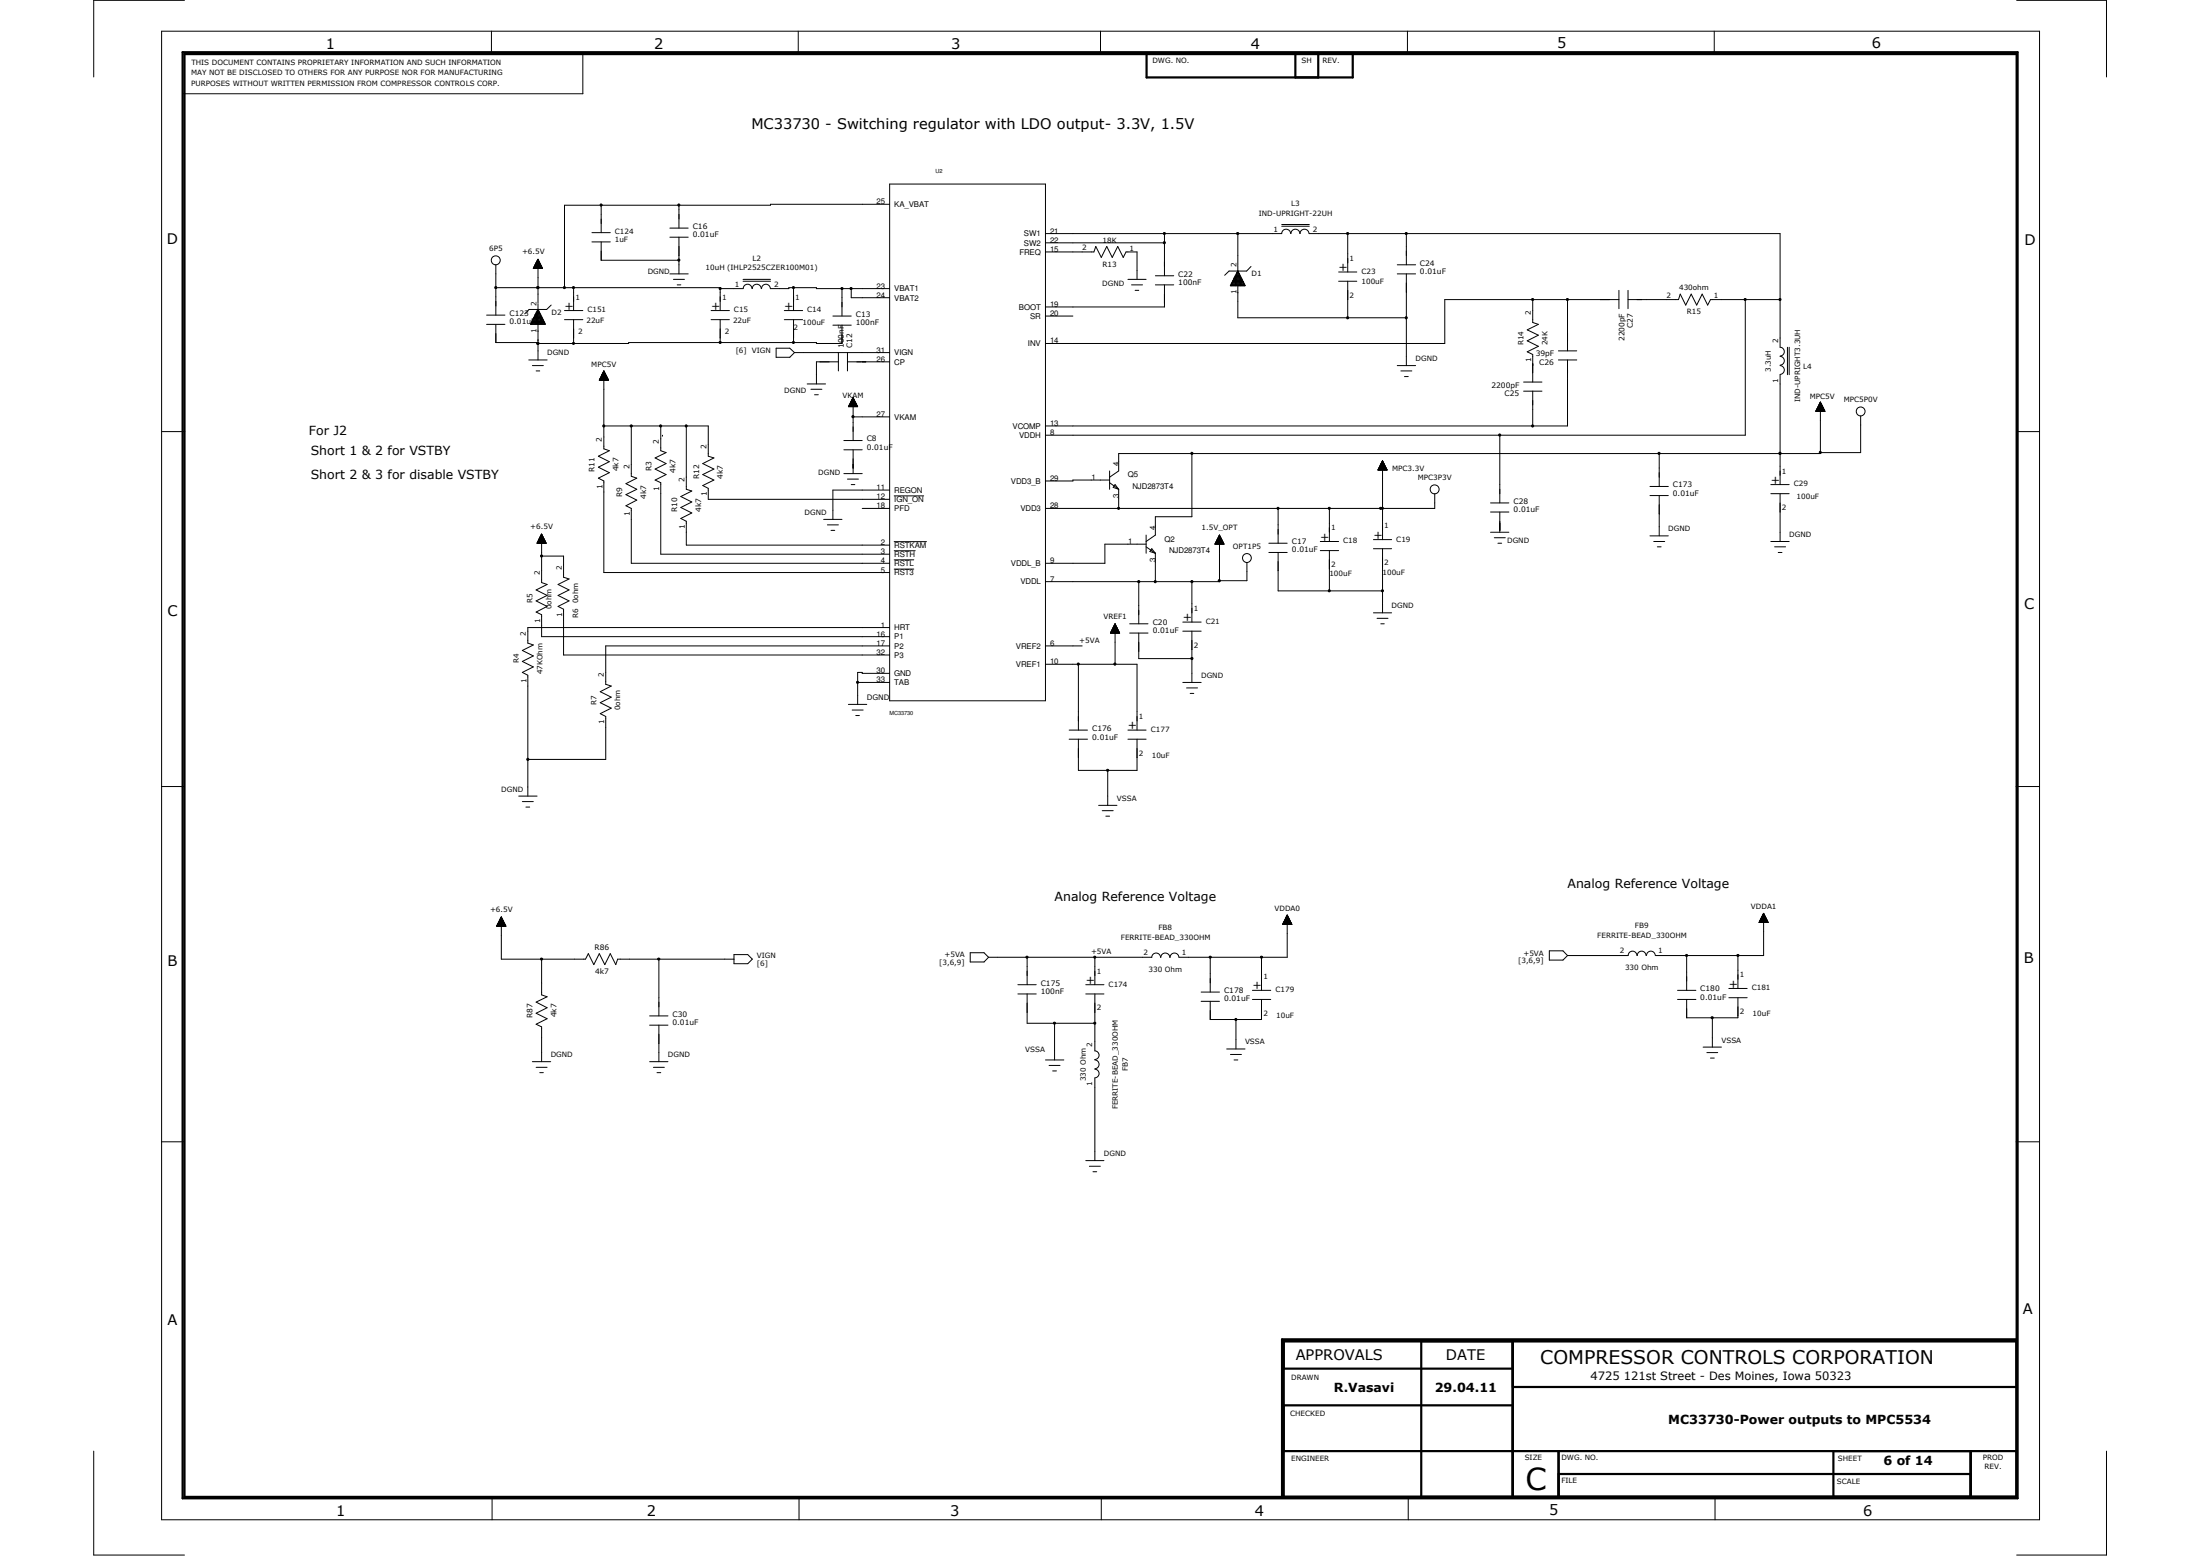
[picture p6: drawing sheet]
<svg xmlns="http://www.w3.org/2000/svg" width="594mm" height="420mm" viewBox="0 0 594 420" stroke-linecap="round" stroke-linejoin="round" font-family="sans-serif">
<g fill="none" stroke="#000" stroke-width=".27">
<path d="M43.6 8.4h507.1v402h-507.1zM49.8 .1h-24.5v20.7M132.7 8.4v6.2M164.4 14.6h-7v10.7h-108M215.6 8.4v6.2M297.2 8.4v6.2M380.1 8.4v6.2M462.9 8.4v6.2M544.6 .1h24.2v20.7M162.3 55.4v7.4M183.3 55.4v6.2M240.2 49.7h42.1v139.5h-42.1z"/>
<path d="M240.2 55.2h-32.1v.2h-55.7v22.3M133.9 77.7h60.6v6.2M133.9 71.5v13.6M144.1 72.5h2.3M144.1 72.3h2.3M144.2 72.5v-.3h2.1v.3M144.2 72.1h2.1M144.3 72h2v.5M144.3 71.9v.6M144.3 71.9h1.9M144.4 71.8h1.8v.7M144.4 72.5v-.9h1.6v.9"/>
<path d="M144.4 71.7h1.7M144.5 71.5h1.5M144.6 71.4h1.4v1.1M144.6 71.3v1.2M144.6 71.3h1.3M144.6 71.2h1.2v1.3M144.8 71h.9v1.5M144.9 70.8h.8v1.7M144.9 72.5v-1.9h.6v1.9M145.1 70.3v2.2M145.1 70.4h.4v2.1M145.1 70.3h.3"/>
<path d="M145.2 70.1v2.4M145.2 70.2h.2v2.3M145.2 70.1h.1M145.3 70h.1M145.3 77.7h.1M145.3 70v11.9M145.3 70l1.2 2.5h-2.5zM145.6 70.7h-.7v1.8M145.7 70.9h-.9v1.6M145.8 71.1h-1.1l-.1 1.4M154.9 77.7v6.2M159.8 62.8h5"/>
<path d="M159.8 65.3h5M162.3 65.3v5h21M180.9 61.6h4.9M180.9 64.1h4.9M180.9 74h4.9M181.9 75.4h2.9M182.9 76.9h.9M183.3 64.1v9.9M194.5 77.9h6.2M200.7 75.9h7.4M200.7 75.4h7.4M200.7 77.9a1.19 1.19 0 0 1 1.2-1.1 1.19 1.19 0 0 1 1.2 1.1"/>
<path d="M203.2 77.9a1.21 1.21 0 0 1 1.2-1.1 1.21 1.21 0 0 1 1.2 1.1M205.6 77.9a1.19 1.19 0 0 1 1.2-1.1 1.19 1.19 0 0 1 1.2 1.1M208.1 77.9h4.9v-.2h7.5v.2h19.7M214.3 77.7v6.2M227.4 77.9v7.4M229.9 77.9v2.5h10.3M282.3 63.1h63.8a1.21 1.21 0 0 1 1.2-1.2 1.21 1.21 0 0 1 1.2 1.2M282.3 68h13.1l.5-1.5 1.5 3 1.5-3 1.4 3 1.5-3 1.5 3 .8-1.5h2.9v7.4M282.3 65.6h32.1M304.6 75.4h4.9M305.6 76.9h2.9M306.5 78.4h1"/>
<path d="M312 74.5h4.9M312 76.9h4.9M314.4 76.9v6h-32.1M314.4 63.1v11.4M334.3 63.1v8.4M334.3 71.7v1.5M334.3 77.1v8.7h45.5M337.8 72l-1.2 1.2h-4.7l-1.2 1.1M346.1 61.1h7.5M346.1 60.6h7.5M348.6 63.1a1.21 1.21 0 0 1 1.2-1.2 1.21 1.21 0 0 1 1.2 1.2 1.23 1.23 0 0 1 1.2-1.2 1.23 1.23 0 0 1 1.3 1.2M353.6 63.1h127.1v30.7a1.19 1.19 0 0 1 1.1 1.2 1.19 1.19 0 0 1-1.1 1.1"/>
<path d="M361.5 75.9h4.9M361.5 73.4h4.9M363.9 63.1v10.3M363.9 75.9v9.9M377.3 71.5h5M377.3 74h5M379.8 63.1v8.4M379.8 74v24.7M437.2 78.4v5M439.6 78.4v5M131.4 85.1h4.9M131.4 87.6h4.9"/>
<path d="M133.9 87.6v4.9h11.4M142.8 97.2h4.9M143.8 98.7h2.9M145.3 91.8h.1M145.3 92.8h.1M145.3 82.1v1.5M145.3 87.5v9.7M148.8 82.4l-1.2 1.2h-4.7l-1.2 1.2M152.4 83.9h5M152.4 86.3h5M154.9 86.3v6.5M192 83.9h5"/>
<path d="M192 86.3h5M194.5 86.3v6.2M209.6 94h3.7l1.2 1.2-1.2 1.3h-3.7zM211.8 83.9h4.9M211.8 86.3h4.9M214.3 86.3v6.2M214.5 95.2h25.7M224.9 85.3h5M224.9 87.8h5M226.4 97.7h-5.9v6M226.4 95.2v5M227.4 87.8v5h-6.9v-.3h-50.8v.3h-24.4"/>
<path d="M228.8 97.7h11.4M228.8 95.2v5M282.3 85.3h7.4M377.3 98.7h5M413.9 80.9v6.2l1.5 .5-3 1.5 3 1.4-3 1.5 3 1.5-3 1.5 1.5 .7v7.5M420.8 97.2h5M420.8 94.7h5M423.3 97.2v17.8h-141M423.3 80.9v13.8M437.2 80.9h-47.1v11.9h-107.8M439.6 80.9h13.7l.4-1.5 1.5 3 1.5-3 1.5 3 1.4-3 1.5 3 .8-1.5h18.8M471.3 80.9v36.6h-189"/>
<path d="M480.7 98.7a1.19 1.19 0 0 1 1.1 1.2 1.19 1.19 0 0 1-1.1 1.2M480.7 96.2a1.19 1.19 0 0 1 1.1 1.2 1.19 1.19 0 0 1-1.1 1.2M482.7 93.8v7.4M483.1 93.8v7.4M43.7 116.5h6.2M144.8 100.2h.9M161.9 102.7h2.3M161.9 102.4h2.3M162 102.7v-.3h2.2v.3M162 102.3h2.1M162.1 102.7v-.5h2v.5M162.1 102.1h1.9"/>
<path d="M162.2 101.9h1.8v.8M162.2 101.9v.8M162.2 101.9h1.7M162.3 102.7v-.9h1.6v.9M162.3 101.7h1.5M162.4 102.7v-1.2l1.3 .1v1.1M162.4 101.5h1.3M162.5 101.4h1.2v1.3M162.6 101.2h1v1.5M162.6 101v1.7M162.6 101h.9M162.7 101h.7v1.7"/>
<path d="M162.8 100.8h.6v1.9M162.8 100.7v2M162.8 100.7h.5M162.8 100.6h.5v2.1M162.8 100.5v2.2M162.9 100.5h.3M163 100.4h.2v2.3M163 100.3v2.4M163 100.3h.1M163.1 100.2h.1M163.1 100.2v21l1.4 .5-2.9 1.5 2.9 1.5-2.9 1.5 2.9 1.4-2.9 1.5 1.5 .8v24.7h77.1M163.1 115h28.2v8.2l1.5 .5-3 1.5 3 1.5-3 1.4 3 1.5-3 1.5 1.5 .8v2.9h48.9"/>
<path d="M163.1 100.2l1.2 2.5h-2.5zM163.4 100.9h-.7v1.8M163.6 101.3h-1.1v1.4M170.5 115v13.6l1.5 .5-3 1.5 3 1.5-3 1.5 3 1.4-3 1.6 1.5 .7v14.8h69.7M178.4 115v6.7l1.5 .5-3 1.5 3 1.5-3 1.5 3 1.4-3 1.5 1.5 .7v19.3h61.8M178.9 117.5h.1M185.3 115v17.1l1.5 .5-3 1.5 3 1.5-3 1.4 3 1.5-3 1.5 1.5 .8v6.4h54.9M218 103.7h4.9M219 105.1h2.9M220 106.6h1M227.9 119h4.9M229.1 109.8h2.5"/>
<path d="M229.1 109.7v.1M229.2 109.7h2.3M229.3 109.6h2.1M229.3 109.5v.3M229.3 109.5h2.1v.3M229.4 109.4h1.9v.4M229.4 109.3v.5M229.4 109.3h1.9M229.5 109.2h1.8v.6M229.5 109.1v.7M229.5 109.1h1.7M229.6 109h1.5"/>
<path d="M229.7 108.8h1.3M229.7 108.7v1.1M229.7 108.7h1.3M229.7 108.6h1.2v1.2M229.7 108.5v1.3M229.8 108.5h1.1M229.9 108.4h.9M229.9 108.2v1.6M229.9 108.3h.9M229.9 108.2h.9M229.9 108v1.8M230 108.1h.7"/>
<path d="M230 108h.7M230 107.9v1.9M230.1 107.9h.5M230.2 107.8h.3M230.2 107.7v2.1M230.2 107.7h.3M230.2 107.6h.3M230.2 107.5v2.3M230.3 107.5h.1M230.4 107.4h.1M230.4 112.6h9.8M230.4 107.4v11.6"/>
<path d="M230.4 107.4l-1.3 2.4M230.4 107.4l1.2 2.4h-2.5M230.5 107.5v2.3M230.5 107.7v2.1M230.7 107.9v1.9M230.8 108.2v1.6M230.8 108.4v1.4M231 108.8v1M231.1 108.9h-1.5v.9M231.1 108.9v.9M231.6 109.7v.1M378.3 100.2h2.9"/>
<path d="M379.3 101.7h1M405 117.5v18.3M411.4 105.6h5M411.4 103.2h5M413.9 105.6v9.4M480.7 101.2v29.7M490.4 111l2.4 .1M490.4 110.9v.2M490.4 110.9h2.3M490.5 110.8h2.2v.3M490.5 110.7v.4M490.5 110.7h2.1"/>
<path d="M490.6 110.6h1.9v.5M490.6 110.5v.6M490.6 110.4h1.9M490.7 110.4h1.8v.7M490.7 110.3v.8M490.7 110.3h1.7M490.8 111.1v-.9h1.6v.9M490.8 110.1h1.5M490.9 111.1v-1.1h1.4v1.1M490.9 109.9h1.3M491 109.8h1.2v1.3M491.1 109.6h1v1.5"/>
<path d="M491.2 109.4h.8v1.7M491.3 109.2h.6v1.9M491.3 109.1v2M491.4 109.1h.4M491.4 109h.4v2.1M491.4 108.9v2.2M491.4 108.9h.3M491.5 108.8h.2v2.3M491.5 108.7v2.4M491.5 108.7h.1M491.6 108.6h.1M491.6 108.6v13.9h-189.5v4.7l-2.5 1.7"/>
<path d="M491.6 108.6l1.2 2.5h-2.5zM491.9 109.3h-.7v1.8M492 109.5h-.9v1.6M492.1 109.7h-1.1v1.4M502.4 112.3v9.9h-10.8M544.5 116.5h6.2M227.9 121.5h4.9M227.9 127.9h4.9M228.8 129.4h3M229.9 130.9h.9M230.4 121.5v6.4M232.8 137.3h7.4"/>
<path d="M240.2 132.3h-15.3v8M241.5 133.9h7.9M299.6 129.6h-9.9v.3h-7.4M299.6 130.3l2.5 1.8M299.6 127.2v4.9M301.1 130.9l1 1.2-1.5-.5zM302.1 132.1v5.2M321.9 122.5v17h-9.9v5l-2.5 1.7M345.1 137.3v9.4M359 137.3v8.9M372.1 126.8l2.4 .1M372.2 126.6h2.2v.3"/>
<path d="M372.4 126.9v-.5h1.9v.5M372.4 126.3h1.9M372.4 126.9v-.7h1.8v.7M372.5 126.1h1.7M372.5 126h1.6v.9M372.5 125.9v1M372.6 125.9h1.5M372.7 125.8h1.3v1.1M372.7 125.8v1.1M372.7 125.7h1.3M372.7 125.6h1.2v1.3M372.7 125.5v1.4"/>
<path d="M372.8 125.5h1.1M372.9 125.4h.9v1.5M372.9 125.2h.9v1.7M372.9 125.1v1.8M373 125.1h.7M373 125h.6v1.9M373.1 124.8h.4v2.1M373.1 124.7v2.2M373.2 124.7h.3M373.2 124.6h.2v2.3M373.3 124.4h.1M373.3 124.4v21.3"/>
<path d="M373.3 124.4l-1.2 2.5h2.5M373.3 124.4l1.3 2.5M373.4 124.5l-.2 2.4M373.6 124.9h-.5l-.1 2M373.8 125.3h-.9v1.6M374.4 126.5h-2.1l-.1 .4M374.5 126.7h-2.3l-.1 .2M387.4 133.3v4h-105.1M402.5 135.8h5M402.5 138.3h5M405 138.3v5.4M445.5 131.4h5"/>
<path d="M445.5 133.8h5M448 122.5v8.9M448 133.8v10.9M478.2 130.9h4.9M478.2 133.3h4.9M480.7 122.5h.1M480.7 133.3v12.9M145.1 146.6l2.3 .1M145.1 146.5v.2M145.1 146.5h2.3M145.2 146.7v-.3h2.1v.3M145.2 146.3h2.1"/>
<path d="M145.3 146.1v.6M145.3 146.2h1.9v.5M145.3 146.1h1.9M145.4 146h1.7v.7M145.4 146v.7M145.4 145.9h1.7M145.5 145.8h1.6v.9M145.5 145.8v.9M145.5 145.7h1.5M145.5 145.6h1.4v1.1M145.5 145.5v1.2M145.6 145.5h1.3"/>
<path d="M145.7 145.4h1.1v1.3M145.7 145.2h1v1.5M145.7 145.1v1.6M145.8 145.1h.9M145.8 145h.8v1.7M145.8 144.9v1.8M145.9 144.9h.7M146 144.8h.6v1.9M146 144.7v2M146 144.7h.5M146 144.6h.4v2.1M146 144.5v2.2"/>
<path d="M146.1 144.5h.3l-.1 2.2M146.2 144.3v2.4M146.2 144.3h.1M146.3 144.2h.1M146.3 150.2h.1M146.3 144.2v13.1l1.4 .5-2.9 1.5 2.9 1.5-2.9 1.5 2.9 1.4-2.9 1.6 1.5 .7v5.9h93.9M146.3 150.2h5.9v5.7l1.5 .4-3 1.5 3 1.5-3 1.5 3 1.5-3 1.4 1.5 .8v12.4h88M146.3 144.2l1.2 2.5h-2.5zM146.8 145.3h-1.1v1.4M222.4 140.3h5M223.4 141.7h3M224.4 143.2h1"/>
<path d="M241.5 146.3h8.7M241.5 148.7h5.6M241.5 151.2h5.3M241.5 153.7h5.3M307.5 157.1v11.3M309.5 146.9h-11.1v5.2h-16.1M309.5 147.7l2.5 1.7M309.5 144.5v4.9M311 148.2l1 1.2-1.5-.5zM312 149.4v7.7M321.9 157.1v10.9M328.1 146.9h2.4"/>
<path d="M328.1 146.8v.1M328.2 146.8h2.2M328.2 146.7h2.2M328.2 146.6v.3M328.3 146.6h2M328.3 146.5h2M328.4 146.3h1.8v.6M328.5 146.1h1.6M328.5 146v.9M328.5 146h1.6M328.6 145.9h1.4M328.6 145.8v1.1"/>
<path d="M328.7 145.8h1.2M328.7 145.7h1.2M328.7 145.5v1.4M328.8 145.6h1.1M328.8 145.5h1v1.4M328.8 145.4v1.5M328.8 145.4h.9M328.9 145.3h.8M328.9 145.2v1.7M329 145.2h.6M329 145.1h.6M329 144.9v2"/>
<path d="M329.1 145h.5M329.1 144.9h.4v2M329.1 144.7v2.2M329.2 144.8h.2M329.2 144.7h.2v2.2M329.2 144.6v2.3M329.3 144.6h.1M329.3 144.5h.1M329.3 144.5v12.6h-47M329.3 144.5l-1.2 2.4M329.3 144.5l1.2 2.4M329.6 145.1v1.8"/>
<path d="M329.7 145.2v1.7M329.9 145.6v1.3M330 145.8v1.1M330.1 146v.9M330.2 146.2h-1.7l-.1 .7M330.2 146.4h-1.9v.5M330.3 146.4v.5M330.4 146.6v.3M330.5 146.9h.1M336.7 151.9v4.9h-7.4M342.6 146.7h5M342.6 149.2h5"/>
<path d="M345.1 149.2v10.4h28.2M356.5 146.2h5M356.5 148.7h5M359 148.7v10.9M370.9 145.7h4.9M370.9 148.2h4.9M373.3 148.2v17.3M402.5 143.7h5M403.5 145.2h3M404.5 146.7h1M445.5 144.7h5M446.6 146.2h2.9"/>
<path d="M447.5 147.7h1.1M478.2 146.2h4.9M479.2 147.7h3M480.2 149.2h1M240.2 169.5h-97.7v4.2l1.5 .5-3 1.4 3 1.5-3 1.5 3 1.5-3 1.5 1.5 .7v32.7M240.2 174.4h-76.6v10.4l1.5 .5-3 1.5 3 1.5-3 1.4 3 1.5-3 1.5 1.5 .8v11.6h-21.1M282.3 174.4h9.9M282.3 179.4h24.7v17.7M291.2 179.4v17.7M299.9 170.9h2.4M299.9 170.8v.1M300 170.7h2.3"/>
<path d="M300 170.6h2.2v.3M300 170.6v.3M300.1 170.5h2M300.1 170.4h2v.5M300.1 170.4v.5M300.1 170.3h1.9M300.2 170.9v-.7h1.8v.7M300.3 170.1h1.6M300.3 170.1h1.6v.8M300.3 170v.9M300.3 170h1.5M300.4 169.8h1.4v1.1"/>
<path d="M300.4 169.8v1.1M300.5 169.8h1.2M300.5 169.6h1.2v1.3M300.6 169.5h1v1.4M300.7 169.2h.8v1.7M300.7 170.9l.1-1.8h.6v1.8M300.8 169v1.9M300.9 169h.5M300.9 168.9h.4v2M300.9 168.7v2.2M300.9 168.7h.3M301 168.7h.2v2.2"/>
<path d="M301 168.6v2.3M301 168.6h.2M301.1 168.4h.1M301.1 168.4v11M301.1 168.4l-1.2 2.5M301.1 168.4l1.2 2.5M301.5 169.3h-.9v1.6M301.7 169.5h-1.1l-.1 1.4M305 168.4h5M305 170.9h5M307.5 170.9v6.9h14.4M319.4 168h5"/>
<path d="M319.4 170.4h5M321.9 170.4v13.9M370.9 165.5h4.9M371.8 167h3M372.9 168.4h.9M229.1 190.2h5M230.1 191.7h3M231.1 193.2h1M231.6 184.3h8.6M240.2 181.8h-7.4v-.2h-1.2v8.6M288.7 197.1h5M288.7 199.6h5"/>
<path d="M291.2 199.6v8.4h15.8v-8.4M304.6 197.1h4.9M304.6 199.6h4.9M319.4 184.3h5M320.4 185.8h3M321.4 187.2h1M43.6 212.4h6.2M140.1 215h4.9M141 216.5h3M142 217.9h1M296.7 217.5h4.9M297.6 218.9h3"/>
<path d="M299.1 208v9.5M544.4 212.4h6.3M298.6 220.4h1M134.1 250l2.5 .1M134.1 249.9v.2M134.2 249.9h2.3M134.3 249.8h2.1v.3M134.3 249.7v.4M134.3 249.7h2.1M134.4 250.1v-.5h1.9v.5M134.4 249.5h1.9M134.5 249.4h1.8v.7"/>
<path d="M134.5 249.3v.8M134.5 249.3h1.7M134.6 249.2h1.5v.9M134.6 249.1v1M134.6 249.1h1.5M134.7 250.1v-1.1h1.4v1.1M134.7 248.9h1.3M134.8 248.8h1.1M134.9 248.6h1v1.5M135 248.4h.8v1.7M135 248.3h.7M135 248.2h.7v1.9"/>
<path d="M135 248.1v2M135.1 248.1h.5M135.2 248h.3v2.1M135.2 247.9v2.2M135.2 247.9h.3M135.2 247.8h.3v2.3M135.2 247.7v2.4M135.3 247.7h.1M135.4 247.6h.1M135.4 247.6v11.4h22.7l.8-1.5 1.5 3 1.4-3 1.5 3 1.5-3 1.5 3 .5-1.5h31.4M135.4 247.6l-1.3 2.5h2.5M135.4 247.6l1.2 2.5"/>
<path d="M135.8 248.5h-.9v1.6M135.9 248.7h-1.1v1.4M146.3 259v9.6l1.4 .6-2.9 1.4 2.9 1.5-2.9 1.5 2.9 1.5-2.9 1.5 1.5 .7v9.4M177.9 259v15.3M198.2 257.8h3.7l1.3 1.2-1.3 1.2h-3.7zM262 257.3h3.7l1.2 1.2-1.2 1.3h-3.7zM266.9 258.5h44.1M277.4 258.5v7.4M295.6 258.5v7.4M311 258.5a1.19 1.19 0 0 1 1.2-1.2 1.19 1.19 0 0 1 1.2 1.2M313.5 258.5a1.21 1.21 0 0 1 1.2-1.2 1.21 1.21 0 0 1 1.2 1.2M316 258.5a1.19 1.19 0 0 1 1.2-1.2 1.19 1.19 0 0 1 1.1 1.2"/>
<path d="M326.8 258.5v9.4M340.6 258.5v8.9M346.4 249.5l2.4 .1M346.4 249.5v.1M346.4 249.4h2.3M346.5 249.3h2.2v.3M346.5 249.3v.3M346.6 249.2h2.1M346.6 249.1h2v.5M346.6 249v.6M346.7 249h1.8M346.7 248.9h1.8v.7"/>
<path d="M346.7 248.8v.8M346.7 248.8h1.7M346.8 248.7h1.6v.9M346.9 248.5h1.4v1.1M347 248.3h1.2v1.3M347 248.2v1.4M347.1 248.2h1M347.1 248.1h1v1.5M347.1 248v1.6M347.2 248h.9M347.2 247.9h.8v1.7M347.2 247.8v1.8"/>
<path d="M347.3 247.8h.7M347.3 247.7h.6v1.9M347.3 247.6v2M347.3 247.6h.5M347.4 247.5h.4v2.1M347.4 247.4v2.2M347.5 247.4h.3M347.5 247.3h.2v2.3M347.6 247.1h.1M347.6 247.1v11.4h-29.2M347.6 247.1l-1.2 2.5M347.6 247.1l1.3 2.5h-2.5"/>
<path d="M347.6 247.2l-.1 2.4M348.2 248.4h-1.2l-.1 1.2M348.4 248.6h-1.5l-.1 1M418.4 256.8h3.7l1.2 1.2-1.2 1.2h-3.7zM423.3 258h16.3M439.7 258a1.19 1.19 0 0 1 1.2-1.2 1.19 1.19 0 0 1 1.1 1.2M442.1 258a1.19 1.19 0 0 1 1.2-1.2 1.19 1.19 0 0 1 1.2 1.2M444.6 258a1.19 1.19 0 0 1 1.2-1.2 1.19 1.19 0 0 1 1.2 1.2M455.5 258v9.4M469.3 258v8.9M475.1 249.1h2.3M475.1 248.9h2.3"/>
<path d="M475.1 249.1v-.3h2.2v.3M475.2 248.7h2.1M475.2 248.6h2v.5M475.2 248.6v.5M475.3 248.5h1.9M475.4 248.4h1.7v.7M475.4 248.4v.7M475.4 248.3h1.7M475.4 248.2h1.6v.9M475.4 248.2v.9M475.5 248.1h1.5M475.5 249.1v-1.1h1.4v1.1"/>
<path d="M475.6 247.9h1.3M475.6 247.8h1.2v1.3M475.7 247.6h1v1.5M475.7 247.5v1.6M475.8 247.5h.9M475.9 247.4h.7v1.7M475.9 247.2h.6v1.9M475.9 247.1v2M476 247.1h.5M476 247h.4v2.1M476 246.9v2.2M476.1 246.9h.3"/>
<path d="M476.2 246.8h.1v2.3M476.2 246.6h.1M476.2 246.6v11.4h-29.2M476.2 246.6l1.3 2.5h-2.5zM476.3 246.7l-.1 2.4M476.6 247.3h-.7v1.8M476.8 247.7h-1.1l-.1 1.4M175.4 274.3h5M175.4 276.8h5M177.9 276.8v9.9M274.9 265.9h4.9M274.9 268.4h4.9"/>
<path d="M277.4 268.4v7.9h18.2M284.8 276.3v9.9M293.2 265.9h4.9M293.2 268.4h4.9M295.6 268.4v15.4a1.16 1.16 0 0 1 1.2 1.1 1.16 1.16 0 0 1-1.2 1.2M324.4 267.9h4.9M324.4 270.4h4.9M333.7 275.3v8M338.2 267.4h4.9M338.2 269.9h4.9M340.6 269.9v5.4h-13.8v-4.9M453 267.4h5"/>
<path d="M453 269.9h5M462.4 274.8v7.9M466.8 266.9h5M466.8 269.4h5M469.3 269.4v5.4h-13.8v-4.9M143.8 286.7h4.9M144.8 288.2h2.9M145.7 289.6h1M175.4 286.7h5M176.4 288.2h3M177.4 289.6h1M282.3 286.2h5"/>
<path d="M283.3 287.7h3M284.3 289.2h1M295.6 288.7a1.16 1.16 0 0 1 1.2 1.2 1.16 1.16 0 0 1-1.2 1.1M295.6 286.2a1.19 1.19 0 0 1 1.2 1.2 1.19 1.19 0 0 1-1.2 1.2M295.6 291.2v22.2M331.3 283.3h4.9M332.3 284.7h2.9M333.2 286.2h1.1M459.9 282.7h5M460.9 284.2h2.9M461.9 285.7h1M43.6 308.3h6.2"/>
<path d="M293.2 313.4h4.9M294.2 314.9h2.9M295.1 316.4h1.1M544.4 308.3h6.3M25.3 391.8v28.1h24.5M568.8 391.8v28.1h-24.2M132.9 404.2v6.2M215.8 404.2v6.2M297.4 404.2v6.2M380.3 404.2v6.2M463.1 404.2v6.2"/>
<circle cx="162.3" cy="55.4" r=".29"/>
<circle cx="183.3" cy="55.4" r=".29"/>
<circle cx="133.9" cy="77.7" r=".29"/>
<circle cx="133.9" cy="70.3" r="1.21"/>
<circle cx="145.2" cy="77.7" r=".29"/>
<circle cx="152.4" cy="77.7" r=".29"/>
<circle cx="154.9" cy="77.7" r=".29"/>
<circle cx="183.3" cy="70.2" r=".29"/>
<circle cx="194.5" cy="77.9" r=".29"/>
<circle cx="214.3" cy="77.7" r=".29"/>
<circle cx="227.4" cy="77.9" r=".29"/>
<circle cx="229.8" cy="77.9" r=".29"/>
<circle cx="314.4" cy="65.5" r=".29"/>
<circle cx="314.4" cy="63.1" r=".29"/>
<circle cx="334.2" cy="63.1" r=".29"/>
<circle cx="363.9" cy="63.1" r=".29"/>
<circle cx="379.7" cy="63.1" r=".29"/>
<circle cx="145.2" cy="92.7" r=".29"/>
<circle cx="154.9" cy="92.7" r=".29"/>
<circle cx="194.5" cy="92.5" r=".29"/>
<circle cx="214.3" cy="92.5" r=".29"/>
<circle cx="363.9" cy="85.8" r=".29"/>
<circle cx="379.7" cy="85.8" r=".29"/>
<circle cx="413.9" cy="80.9" r=".29"/>
<circle cx="423.3" cy="80.9" r=".28"/>
<circle cx="471.3" cy="80.9" r=".29"/>
<circle cx="480.7" cy="80.9" r=".29"/>
<circle cx="163" cy="115" r=".29"/>
<circle cx="170.5" cy="115" r=".3"/>
<circle cx="178.4" cy="115" r=".3"/>
<circle cx="185.3" cy="115" r=".29"/>
<circle cx="230.3" cy="112.5" r=".3"/>
<circle cx="405" cy="117.5" r=".29"/>
<circle cx="413.8" cy="115" r=".29"/>
<circle cx="502.4" cy="111.1" r="1.2"/>
<circle cx="302.1" cy="137.3" r=".29"/>
<circle cx="321.9" cy="122.4" r=".3"/>
<circle cx="345.1" cy="137.3" r=".29"/>
<circle cx="358.9" cy="137.3" r=".29"/>
<circle cx="372.8" cy="137.3" r=".29"/>
<circle cx="373.3" cy="137.3" r=".29"/>
<circle cx="387.4" cy="132.1" r="1.21"/>
<circle cx="448" cy="122.4" r=".3"/>
<circle cx="480.6" cy="122.4" r=".29"/>
<circle cx="491.5" cy="122.2" r=".29"/>
<circle cx="146.2" cy="150.1" r=".29"/>
<circle cx="307.5" cy="157.1" r=".3"/>
<circle cx="312" cy="157.1" r=".29"/>
<circle cx="321.9" cy="157.1" r=".3"/>
<circle cx="329.3" cy="156.8" r=".3"/>
<circle cx="336.7" cy="150.7" r="1.2"/>
<circle cx="358.9" cy="159.5" r=".29"/>
<circle cx="373.3" cy="159.5" r=".29"/>
<circle cx="291.2" cy="179.3" r=".29"/>
<circle cx="301.1" cy="179.3" r=".3"/>
<circle cx="321.9" cy="177.8" r=".29"/>
<circle cx="231.6" cy="184.3" r=".29"/>
<circle cx="142.5" cy="205.1" r=".3"/>
<circle cx="299.1" cy="208" r=".29"/>
<circle cx="146.2" cy="259" r=".29"/>
<circle cx="177.9" cy="259" r=".29"/>
<circle cx="277.3" cy="258.5" r=".29"/>
<circle cx="295.6" cy="258.5" r=".29"/>
<circle cx="326.8" cy="258.5" r=".29"/>
<circle cx="340.7" cy="258.5" r=".29"/>
<circle cx="455.4" cy="258" r=".29"/>
<circle cx="469.3" cy="258" r=".29"/>
<circle cx="284.7" cy="276.3" r=".29"/>
<circle cx="295.6" cy="276.3" r=".29"/>
<circle cx="333.7" cy="275.3" r=".29"/>
<circle cx="462.4" cy="274.8" r=".29"/>
</g>
<g fill="none" stroke="#000" stroke-width=".59">
<path d="M49.3 14.1h495.5v390.5h-495.5zM49.8 14.6h494.8v389.6h-494.8zM309.6 14.4h55.7v6.5h-55.7zM349.8 14.4v6.5M356 14.4v6.5M346.7 369.6h61.8M346.7 379.5h61.8M383.8 362.2v42M408.5 362.2v42M408.5 374.5h136.1M544.6 362.2h-197.9v42M544.6 361.7h-198.4v42.5"/>
<path d="M346.7 391.8h197.9M420.9 391.8v12.4M420.9 398h111.3M495.1 391.8v12.4M532.2 391.8v12.4"/>
</g>
<g fill="none" stroke="#000" stroke-width=".34">
<path d="M332.3 77.1h3.9M332.5 76.8h3.5v.3M332.6 76.5v.6M332.6 76.4h3.2M332.8 76h2.9v1.1M332.9 75.8v1.3M333 75.7h2.5M333.2 75.4h2.1v1.7M333.2 75.1v2M333.4 75h1.7M333.5 74.6h1.5v2.5M333.6 74.3v2.8"/>
<path d="M333.7 74.3h1.1M333.9 74h.7v3.1M334 73.7v3.4M334 73.6h.4M334.2 73.3l.1 3.8M334.3 73.2l1.9 3.9h-3.9zM143.3 87.5h3.9M143.5 87.1h3.6M143.5 87.1v.4M143.7 86.8h3.1M144 86.1h2.5M144.2 85.7h2.1"/>
<path d="M144.2 85.7v1.8M144.4 85.4h1.8M144.5 85h1.5M144.5 84.9v2.6M144.7 84.7h1.1M144.9 84.4h.8M144.9 84.2v3.3M145.1 84h.4M145.2 83.7h.1M145.2 83.6v3.9M145.3 83.6l1.9 3.9h-3.9zM145.5 84.2v3.3"/>
<path d="M145.9 84.8v2.7M146.3 85.6v1.9M146.6 86.2v1.3M146.7 86.4h-2.9v1.1M146.9 86.9v.6"/>
</g>
<g fill="#000">
<circle cx="162.3" cy="55.4" r=".29"/>
<circle cx="183.3" cy="55.4" r=".29"/>
<circle cx="133.9" cy="77.7" r=".29"/>
<circle cx="145.2" cy="77.7" r=".29"/>
<circle cx="152.4" cy="77.7" r=".29"/>
<circle cx="154.9" cy="77.7" r=".29"/>
<circle cx="183.3" cy="70.2" r=".29"/>
<circle cx="194.5" cy="77.9" r=".29"/>
<circle cx="214.3" cy="77.7" r=".29"/>
<circle cx="227.4" cy="77.9" r=".29"/>
<circle cx="229.8" cy="77.9" r=".29"/>
<circle cx="314.4" cy="65.5" r=".29"/>
<circle cx="314.4" cy="63.1" r=".29"/>
<circle cx="334.2" cy="63.1" r=".29"/>
<circle cx="363.9" cy="63.1" r=".29"/>
<circle cx="379.7" cy="63.1" r=".29"/>
<circle cx="145.2" cy="92.7" r=".29"/>
<circle cx="154.9" cy="92.7" r=".29"/>
<circle cx="194.5" cy="92.5" r=".29"/>
<circle cx="214.3" cy="92.5" r=".29"/>
<circle cx="363.9" cy="85.8" r=".29"/>
<circle cx="379.7" cy="85.8" r=".29"/>
<circle cx="413.9" cy="80.9" r=".29"/>
<circle cx="423.3" cy="80.9" r=".28"/>
<circle cx="471.3" cy="80.9" r=".29"/>
<circle cx="480.7" cy="80.9" r=".29"/>
<circle cx="163" cy="115" r=".29"/>
<circle cx="170.5" cy="115" r=".3"/>
<circle cx="178.4" cy="115" r=".3"/>
<circle cx="185.3" cy="115" r=".29"/>
<circle cx="230.3" cy="112.5" r=".3"/>
<circle cx="405" cy="117.5" r=".29"/>
<circle cx="413.8" cy="115" r=".29"/>
<circle cx="302.1" cy="137.3" r=".29"/>
<circle cx="321.9" cy="122.4" r=".3"/>
<circle cx="345.1" cy="137.3" r=".29"/>
<circle cx="358.9" cy="137.3" r=".29"/>
<circle cx="372.8" cy="137.3" r=".29"/>
<circle cx="373.3" cy="137.3" r=".29"/>
<circle cx="448" cy="122.4" r=".3"/>
<circle cx="480.6" cy="122.4" r=".29"/>
<circle cx="491.5" cy="122.2" r=".29"/>
<circle cx="146.2" cy="150.1" r=".29"/>
<circle cx="307.5" cy="157.1" r=".3"/>
<circle cx="312" cy="157.1" r=".29"/>
<circle cx="321.9" cy="157.1" r=".3"/>
<circle cx="329.3" cy="156.8" r=".3"/>
<circle cx="358.9" cy="159.5" r=".29"/>
<circle cx="373.3" cy="159.5" r=".29"/>
<circle cx="291.2" cy="179.3" r=".29"/>
<circle cx="301.1" cy="179.3" r=".3"/>
<circle cx="321.9" cy="177.8" r=".29"/>
<circle cx="231.6" cy="184.3" r=".29"/>
<circle cx="142.5" cy="205.1" r=".3"/>
<circle cx="299.1" cy="208" r=".29"/>
<circle cx="146.2" cy="259" r=".29"/>
<circle cx="177.9" cy="259" r=".29"/>
<circle cx="277.3" cy="258.5" r=".29"/>
<circle cx="295.6" cy="258.5" r=".29"/>
<circle cx="326.8" cy="258.5" r=".29"/>
<circle cx="340.7" cy="258.5" r=".29"/>
<circle cx="455.4" cy="258" r=".29"/>
<circle cx="469.3" cy="258" r=".29"/>
<circle cx="284.7" cy="276.3" r=".29"/>
<circle cx="295.6" cy="276.3" r=".29"/>
<circle cx="333.7" cy="275.3" r=".29"/>
<circle cx="462.4" cy="274.8" r=".29"/>
</g>
<text font-size="8.2" x="412" y="402.4">C</text>
<text font-size="5.1" x="415.9" y="368.4">COMPRESSOR CONTROLS CORPORATION</text>
<g font-size="3.9">
<text x="88" y="13.1">1</text>
<text x="176.7" y="13.1">2</text>
<text x="256.8" y="13.1">3</text>
<text x="337.8" y="13.1">4</text>
<text x="420.5" y="12.9">5</text>
<text x="505.5" y="12.9">6</text>
<text x="202.9" y="34.9">MC33730 - Switching regulator with LDO output- 3.3V, 1.5V</text>
<text x="45.1" y="65.8">D</text>
<text x="546.6" y="66.1">D</text>
<text x="45.2" y="166.4">C</text>
<text x="546.6" y="164.5">C</text>
<text x="45.2" y="260.8">B</text>
<text x="546.5" y="259.9">B</text>
<text x="45.2" y="357.7">A</text>
<text x="546.3" y="354.8">A</text>
<text x="349.9" y="367.3">APPROVALS</text>
<text x="390.4" y="367.1">DATE</text>
<text x="90.8" y="409.4">1</text>
<text x="174.7" y="409.4">2</text>
<text x="256.6" y="409.4">3</text>
<text x="338.8" y="409.2">4</text>
<text x="418.4" y="409.2">5</text>
<text x="503.1" y="409.4">6</text>
</g>
<g font-size="3.4">
<text x="83.4" y="117.5">For J2</text>
<text x="83.9" y="122.9">Short 1 &amp; 2 for VSTBY</text>
<text x="83.9" y="129.4">Short 2 &amp; 3 for disable VSTBY</text>
<text x="423.3" y="239.7">Analog Reference Voltage</text>
<text x="284.8" y="243.2">Analog Reference Voltage</text>
<text x="360.2" y="375.8">R.Vasavi</text>
<text x="387.4" y="375.8">29.04.11</text>
<text x="450.5" y="384.4">MC33730-Power outputs to MPC5534</text>
<text x="508.6" y="395.6">6 of 14</text>
</g>
<g font-size="3.1">
<text x="361.5" y="73.2">+</text>
<text x="152.4" y="83.6">+</text>
<text x="192" y="83.6">+</text>
<text x="211.8" y="83.6">+</text>
<text x="478.2" y="130.6">+</text>
<text x="356.5" y="146">+</text>
<text x="370.9" y="145.5">+</text>
<text x="319.4" y="167.7">+</text>
<text x="304.6" y="196.9">+</text>
<text x="293.2" y="265.7">+</text>
<text x="338.2" y="267.2">+</text>
<text x="466.8" y="266.7">+</text>
<text x="429.5" y="372.7">4725 121st Street - Des Moines, Iowa 50323</text>
</g>
<g font-size="2.1">
<text x="236.7" y="55.2">25</text>
<text x="241.5" y="55.9">KA_VBAT</text>
<text x="276.5" y="63.8">SW1</text>
<text x="283.5" y="63.1">21</text>
<text x="283.5" y="65.6">22</text>
<text x="275.3" y="68.8">FREQ</text>
<text x="276.5" y="66.3">SW2</text>
<text x="283.5" y="68">15</text>
<text x="236.7" y="77.9">23</text>
<text x="236.7" y="80.4">24</text>
<text x="241.5" y="78.7">VBAT1</text>
<text x="241.5" y="81.2">VBAT2</text>
<text x="275.2" y="83.7">BOOT</text>
<text x="283.5" y="82.9">19</text>
<text x="278.2" y="86.1">SR</text>
<text x="283.5" y="85.3">20</text>
<text x="236.7" y="95.2">31</text>
<text x="241.5" y="96">VIGN</text>
<text x="277.6" y="93.5">INV</text>
<text x="283.5" y="92.8">14</text>
<text x="236.7" y="97.7">26</text>
<text x="241.5" y="98.5">CP</text>
<text x="236.7" y="112.6">27</text>
<text x="241.5" y="113.3">VKAM</text>
<text x="273.4" y="115.8">VCOMP</text>
<text x="275.2" y="118.3">VDDH</text>
<text x="283.5" y="117.5">8</text>
<text x="283.5" y="115">13</text>
<text x="302.1" y="125.9" transform="rotate(-90 302.1 125.9)">4</text>
<text x="273" y="130.6">VDD3_B</text>
<text x="283.5" y="129.9">29</text>
<text x="294.8" y="129.6">1</text>
<text x="304.6" y="128.9">Q5</text>
<text x="236.7" y="132.3">11</text>
<text x="236.7" y="134.8">12</text>
<text x="236.7" y="137.3">18</text>
<text x="241.5" y="133.1">REGON</text>
<text x="241.5" y="135.6">IGN_ON</text>
<text x="283.5" y="137.3">28</text>
<text x="302.1" y="134.5" transform="rotate(-90 302.1 134.5)">3</text>
<text x="305.8" y="132.1">NJD2873T4</text>
<text x="241.5" y="138">PFD</text>
<text x="275.5" y="138">VDD3</text>
<text x="312" y="143.2" transform="rotate(-90 312 143.2)">4</text>
<text x="237.9" y="147.2">2</text>
<text x="237.9" y="149.6">3</text>
<text x="241.5" y="148">RSTKAM</text>
<text x="304.7" y="146.9">1</text>
<text x="314.4" y="146.2">Q2</text>
<text x="315.7" y="149.4">NJD2873T4</text>
<text x="237.9" y="152.1">4</text>
<text x="237.9" y="154.6">5</text>
<text x="241.5" y="150.4">RSTH</text>
<text x="241.5" y="152.9">RSTL</text>
<text x="241.5" y="155.4">RST3</text>
<text x="273" y="152.9">VDDL_B</text>
<text x="283.5" y="152.1">9</text>
<text x="312" y="151.8" transform="rotate(-90 312 151.8)">3</text>
<text x="275.5" y="157.8">VDDL</text>
<text x="283.5" y="157.1">7</text>
<text x="236.7" y="171.9">16</text>
<text x="237.9" y="169.5">1</text>
<text x="241.5" y="172.7">P1</text>
<text x="241.5" y="170.2">HRT</text>
<text x="236.7" y="174.4">17</text>
<text x="236.7" y="176.9">32</text>
<text x="241.5" y="175.2">P2</text>
<text x="241.5" y="177.6">P3</text>
<text x="274.4" y="175.2">VREF2</text>
<text x="283.5" y="174.4">6</text>
<text x="283.5" y="179.4">10</text>
<text x="236.7" y="181.8">30</text>
<text x="236.7" y="184.3">33</text>
<text x="241.5" y="182.6">GND</text>
<text x="241.5" y="185">TAB</text>
<text x="274.4" y="180.1">VREF1</text>
</g>
<g font-size="2">
<text x="51.7" y="17.6">THIS DOCUMENT CONTAINS PROPRIETARY INFORMATION AND SUCH INFORMATION</text>
<text x="311.2" y="16.9">DWG. NO.</text>
<text x="351.4" y="17">SH</text>
<text x="357.2" y="17">REV.</text>
<text x="51.6" y="20.3">MAY NOT BE DISCLOSED TO OTHERS FOR ANY PURPOSE NOR FOR MANUFACTURING</text>
<text x="51.6" y="23.3">PURPOSES WITHOUT WRITTEN PERMISSION FROM COMPRESSOR CONTROLS CORP.</text>
<text x="339.9" y="58.4">IND-UPRIGHT-22UH</text>
<text x="348.7" y="55.7">L3</text>
<text x="166" y="63.1">C124</text>
<text x="166" y="65.3">1uF</text>
<text x="187.1" y="61.8">C16</text>
<text x="187.1" y="64.1">0.01uF</text>
<text x="297.7" y="65.6">18K</text>
<text x="343.9" y="62.6">1</text>
<text x="354.5" y="62.6">2</text>
<text x="132.1" y="67.8">6P5</text>
<text x="141" y="68.5">+6.5V</text>
<text x="203.2" y="70.5">L2</text>
<text x="292.2" y="67.5">2</text>
<text x="305" y="67.6">1</text>
<text x="364.4" y="70.5">1</text>
<text x="383.4" y="71.7">C24</text>
<text x="174.9" y="74">DGND</text>
<text x="190.5" y="73">10uH (IHLP2525CZER100M01)</text>
<text x="198.5" y="77.4">1</text>
<text x="209.1" y="77.4">2</text>
<text x="297.6" y="77.2">DGND</text>
<text x="297.7" y="72">R13</text>
<text x="318.2" y="74.7">C22</text>
<text x="318.2" y="77">100nF</text>
<text x="333.9" y="72.2" transform="rotate(-90 333.9 72.2)">2</text>
<text x="337.9" y="74.6">D1</text>
<text x="367.7" y="74">C23</text>
<text x="367.7" y="76.7">100uF</text>
<text x="383.4" y="74">0.01uF</text>
<text x="144.9" y="82.6" transform="rotate(-90 144.9 82.6)">2</text>
<text x="155.4" y="80.9">1</text>
<text x="195" y="80.9">1</text>
<text x="214.7" y="80.9">1</text>
<text x="333.9" y="79.4" transform="rotate(-90 333.9 79.4)">1</text>
<text x="364.4" y="80.4">2</text>
<text x="450" y="80.4">2</text>
<text x="453.4" y="78.4">430ohm</text>
<text x="462.8" y="80.5">1</text>
<text x="137.6" y="85.3">C123</text>
<text x="137.6" y="87.6">0.01uF</text>
<text x="144.9" y="89.8" transform="rotate(-90 144.9 89.8)">1</text>
<text x="149" y="85">D2</text>
<text x="158.4" y="87.3">22uF</text>
<text x="158.6" y="84.4">C151</text>
<text x="197.9" y="87.3">22uF</text>
<text x="198.2" y="84.4">C15</text>
<text x="214.3" y="89.1">2</text>
<text x="216.7" y="87.8">100uF</text>
<text x="218" y="84.4">C14</text>
<text x="231.1" y="85.6">C13</text>
<text x="231.1" y="87.8">100nF</text>
<text x="413.4" y="85.1" transform="rotate(-90 413.4 85.1)">2</text>
<text x="440.9" y="88.6" transform="rotate(-90 440.9 88.6)">C27</text>
<text x="455.5" y="84.8">R15</text>
<text x="147.7" y="96">DGND</text>
<text x="156.1" y="90.3">2</text>
<text x="195.7" y="90.3">2</text>
<text x="198.7" y="95.2">[6] VIGN</text>
<text x="227.9" y="94" transform="rotate(-90 227.9 94)">100nF</text>
<text x="230.2" y="94" transform="rotate(-90 230.2 94)">C12</text>
<text x="411.4" y="93.2" transform="rotate(-90 411.4 93.2)">R14</text>
<text x="417.9" y="93.2" transform="rotate(-90 417.9 93.2)">24K</text>
<text x="438.7" y="92.1" transform="rotate(-90 438.7 92.1)">2200pF</text>
<text x="480.2" y="92.8" transform="rotate(-90 480.2 92.8)">2</text>
<text x="159.7" y="99">MPC5V</text>
<text x="382.3" y="97.5">DGND</text>
<text x="413.5" y="97.9" transform="rotate(-90 413.5 97.9)">1</text>
<text x="414.7" y="96.2">39pF</text>
<text x="415.7" y="98.5">C26</text>
<text x="478.2" y="100.4" transform="rotate(-90 478.2 100.4)">3.3uH</text>
<text x="486.9" y="99.7">L4</text>
<text x="211.8" y="106.1">DGND</text>
<text x="227.5" y="107.4">VKAM</text>
<text x="402.8" y="104.6">2200pF</text>
<text x="406.3" y="106.9">C25</text>
<text x="480.2" y="103.4" transform="rotate(-90 480.2 103.4)">1</text>
<text x="488.7" y="107.6">MPC5V</text>
<text x="486.1" y="108.6" transform="rotate(-90 486.1 108.6)">IND-UPRIGHT3.3UH</text>
<text x="497.9" y="108.6">MPC5P0V</text>
<text x="162.6" y="119.3" transform="rotate(-90 162.6 119.3)">2</text>
<text x="177.9" y="119.8" transform="rotate(-90 177.9 119.8)">2</text>
<text x="234.1" y="119.2">C8</text>
<text x="190.8" y="121.2" transform="rotate(-90 190.8 121.2)">2</text>
<text x="234.1" y="121.5">0.01uF</text>
<text x="160.6" y="127.4" transform="rotate(-90 160.6 127.4)">R11</text>
<text x="162.7" y="132" transform="rotate(-90 162.7 132)">1</text>
<text x="167" y="127.3" transform="rotate(-90 167 127.3)">4k7</text>
<text x="170" y="126.7" transform="rotate(-90 170 126.7)">2</text>
<text x="175.9" y="127.3" transform="rotate(-90 175.9 127.3)">R3</text>
<text x="182.4" y="127.8" transform="rotate(-90 182.4 127.8)">4k7</text>
<text x="184.8" y="130.1" transform="rotate(-90 184.8 130.1)">2</text>
<text x="188.8" y="129.4" transform="rotate(-90 188.8 129.4)">R12</text>
<text x="195.2" y="129.3" transform="rotate(-90 195.2 129.3)">4k7</text>
<text x="221" y="128.1">DGND</text>
<text x="375.9" y="127.2">MPC3.3V</text>
<text x="382.9" y="129.6">MPC3P3V</text>
<text x="451.7" y="131.6">C173</text>
<text x="481.2" y="127.9">1</text>
<text x="484.4" y="131.4">C29</text>
<text x="168" y="134.2" transform="rotate(-90 168 134.2)">R9</text>
<text x="174.5" y="134.7" transform="rotate(-90 174.5 134.7)">4k7</text>
<text x="178" y="132.5" transform="rotate(-90 178 132.5)">1</text>
<text x="190.9" y="134" transform="rotate(-90 190.9 134)">1</text>
<text x="408.7" y="136.1">C28</text>
<text x="451.7" y="133.9">0.01uF</text>
<text x="481.2" y="137.8">2</text>
<text x="485.1" y="134.8">100uF</text>
<text x="143.2" y="143">+6.5V</text>
<text x="170.1" y="139.4" transform="rotate(-90 170.1 139.4)">1</text>
<text x="182.9" y="138.3" transform="rotate(-90 182.9 138.3)">R10</text>
<text x="184.9" y="142.9" transform="rotate(-90 184.9 142.9)">1</text>
<text x="189.3" y="138.2" transform="rotate(-90 189.3 138.2)">4k7</text>
<text x="217.2" y="139">DGND</text>
<text x="324.5" y="143.2">1.5V_OPT</text>
<text x="359.5" y="143.2">1</text>
<text x="373.8" y="142.7">1</text>
<text x="408.7" y="138.3">0.01uF</text>
<text x="450.5" y="143.5">DGND</text>
<text x="332.9" y="148.2">OPT1P5</text>
<text x="348.9" y="146.9">C17</text>
<text x="348.9" y="149.2">0.01uF</text>
<text x="362.7" y="146.7">C18</text>
<text x="377.1" y="146.2">C19</text>
<text x="407" y="146.7">DGND</text>
<text x="483.1" y="144.9">DGND</text>
<text x="145.7" y="155.3" transform="rotate(-90 145.7 155.3)">2</text>
<text x="151.7" y="153.8" transform="rotate(-90 151.7 153.8)">2</text>
<text x="359" y="155.6">100uF</text>
<text x="359.5" y="153.1">2</text>
<text x="373.3" y="155.2">100uF</text>
<text x="373.8" y="152.6">2</text>
<text x="143.8" y="162.9" transform="rotate(-90 143.8 162.9)">R5</text>
<text x="149" y="164.5" transform="rotate(-90 149 164.5)">0ohm</text>
<text x="151.8" y="166.6" transform="rotate(-90 151.8 166.6)">1</text>
<text x="156.1" y="166.8" transform="rotate(-90 156.1 166.8)">R6</text>
<text x="156.2" y="162.9" transform="rotate(-90 156.2 162.9)">0ohm</text>
<text x="298" y="167.2">VREF1</text>
<text x="322.4" y="165">1</text>
<text x="375.8" y="164.3">DGND</text>
<text x="142" y="171.7" transform="rotate(-90 142 171.7)">2</text>
<text x="145.8" y="168.1" transform="rotate(-90 145.8 168.1)">1</text>
<text x="291.5" y="173.7">+5VA</text>
<text x="311.3" y="168.7">C20</text>
<text x="311.3" y="171">0.01uF</text>
<text x="325.6" y="168.4">C21</text>
<text x="140.1" y="179.2" transform="rotate(-90 140.1 179.2)">R4</text>
<text x="322.4" y="174.9">2</text>
<text x="142.1" y="184.4" transform="rotate(-90 142.1 184.4)">1</text>
<text x="146.5" y="182.1" transform="rotate(-90 146.5 182.1)">47KOhm</text>
<text x="163.1" y="182.8" transform="rotate(-90 163.1 182.8)">2</text>
<text x="324.4" y="183">DGND</text>
<text x="161.1" y="190.3" transform="rotate(-90 161.1 190.3)">R7</text>
<text x="167.5" y="191.8" transform="rotate(-90 167.5 191.8)">0ohm</text>
<text x="234.1" y="189">DGND</text>
<text x="163.2" y="195.6" transform="rotate(-90 163.2 195.6)">1</text>
<text x="294.9" y="197.4">C176</text>
<text x="307.5" y="194.2">1</text>
<text x="310.8" y="197.7">C177</text>
<text x="294.9" y="199.7">0.01uF</text>
<text x="307.5" y="204.1">2</text>
<text x="311" y="204.6">10uF</text>
<text x="135.4" y="214">DGND</text>
<text x="301.6" y="216.2">VSSA</text>
<text x="344.2" y="245.9">VDDA0</text>
<text x="472.8" y="245.4">VDDA1</text>
<text x="132.3" y="246.4">+6.5V</text>
<text x="312.8" y="251.1">FB8</text>
<text x="441.5" y="250.6">FB9</text>
<text x="160.6" y="256.5">R86</text>
<text x="294.6" y="257.5">+5VA</text>
<text x="302.7" y="253.8">FERRITE-BEAD_330OHM</text>
<text x="308.8" y="257.8">2</text>
<text x="319.1" y="257.8">1</text>
<text x="431.3" y="253.3">FERRITE-BEAD_330OHM</text>
<text x="437.4" y="257.3">2</text>
<text x="447.8" y="257.3">1</text>
<text x="160.7" y="263">4k7</text>
<text x="204.4" y="260.7">[6]</text>
<text x="204.4" y="258.7">VIGN</text>
<text x="253.6" y="260.5">[3,6,9]</text>
<text x="255.1" y="258.5">+5VA</text>
<text x="296.2" y="262.9">1</text>
<text x="310.2" y="262.5">330 Ohm</text>
<text x="409.9" y="260">[3,6,9]</text>
<text x="411.4" y="258">+5VA</text>
<text x="438.8" y="262">330 Ohm</text>
<text x="469.8" y="263.9">1</text>
<text x="281" y="266.1">C175</text>
<text x="281" y="268.4">100nF</text>
<text x="299.4" y="266.4">C174</text>
<text x="330.5" y="268.1">C178</text>
<text x="341.2" y="264.5">1</text>
<text x="344.4" y="267.9">C179</text>
<text x="459.1" y="267.7">C180</text>
<text x="459.1" y="269.9">0.01uF</text>
<text x="473" y="267.4">C181</text>
<text x="143.8" y="274.8" transform="rotate(-90 143.8 274.8)">R87</text>
<text x="150.2" y="274.7" transform="rotate(-90 150.2 274.7)">4k7</text>
<text x="181.6" y="274.6">C30</text>
<text x="296.2" y="272.8">2</text>
<text x="330.5" y="270.4">0.01uF</text>
<text x="341.2" y="274.3">2</text>
<text x="344.6" y="274.8">10uF</text>
<text x="469.8" y="273.9">2</text>
<text x="473.3" y="274.3">10uF</text>
<text x="181.6" y="276.8">0.01uF</text>
<text x="336.2" y="282">VSSA</text>
<text x="464.9" y="281.5">VSSA</text>
<text x="148.7" y="285.5">DGND</text>
<text x="180.4" y="285.5">DGND</text>
<text x="276.9" y="284">VSSA</text>
<text x="294.9" y="282.7" transform="rotate(-90 294.9 282.7)">2</text>
<text x="293.2" y="292" transform="rotate(-90 293.2 292)">330 Ohm</text>
<text x="294.9" y="293.1" transform="rotate(-90 294.9 293.1)">1</text>
<text x="304.5" y="289.3" transform="rotate(-90 304.5 289.3)">FB7</text>
<text x="301.8" y="299.6" transform="rotate(-90 301.8 299.6)">FERRITE-BEAD_330OHM</text>
<text x="298.1" y="312.2">DGND</text>
<text x="348.7" y="372.5">DRAWN</text>
<text x="348.4" y="382.4">CHECKED</text>
<text x="348.7" y="394.5">ENGINEER</text>
<text x="411.7" y="394.3">SIZE</text>
<text x="421.6" y="394.3">DWG. NO.</text>
<text x="496.3" y="394.5">SHEET</text>
<text x="535.4" y="394.3">PROD</text>
<text x="421.6" y="400.5">FILE</text>
<text x="496.1" y="400.7">SCALE</text>
<text x="535.9" y="396.8">REV.</text>
</g>
<g font-size="1.5">
<text x="252.6" y="46.8">U2</text>
<text x="240.2" y="193">MC33730</text>
</g>
</svg>
